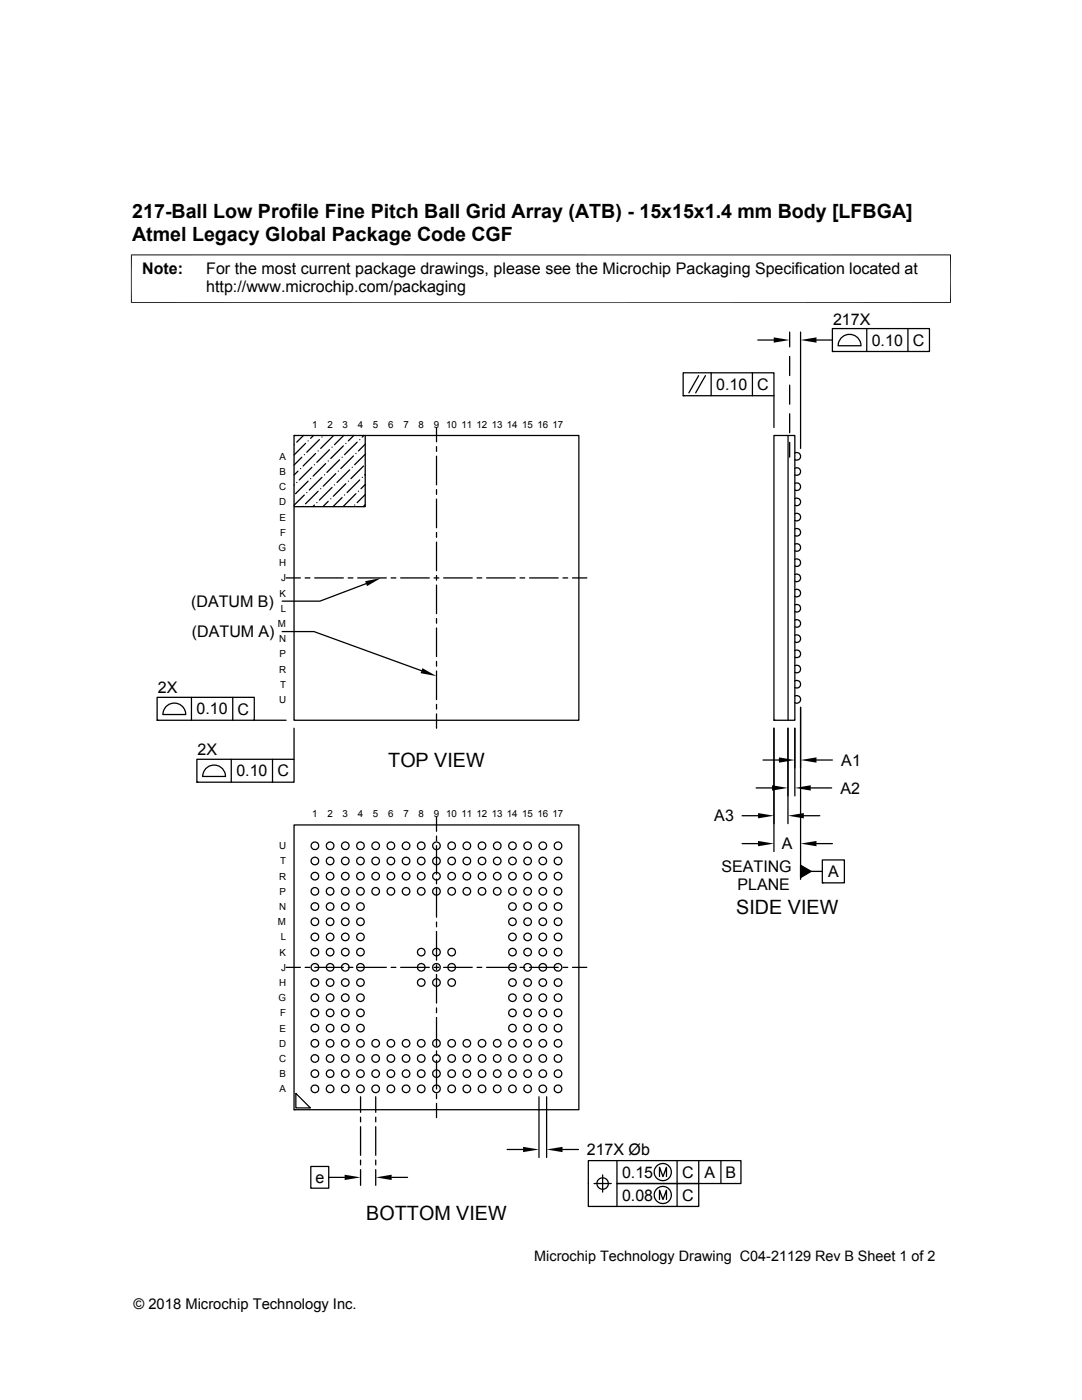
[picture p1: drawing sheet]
<svg xmlns="http://www.w3.org/2000/svg" width="216mm" height="279mm" viewBox="0 0 216 279" stroke-linecap="round" stroke-linejoin="round" font-family="sans-serif">
<g fill="none" stroke="#000" stroke-width=".25">
<path d="M136.3 74.4h18.1v4.6h-18.1zM136.3 79h.1M139.4 75l-1.9 3.4M140.8 75l-2 3.4M141.9 74.4v4.6M150.1 74.4v4.6M151.2 67.9h3.2M154.4 79v6.3M157.6 66.3v2.9M157.6 71.1v3.9M157.6 76.9v3.8M159.7 66.3v23.2"/>
<path d="M162.9 67.9h3.2M166.1 65.6h19.4v4.5h-19.4zM166.1 70.1h.1M168 67.3a2.29 2.29 0 0 1 2.5-.4 2.29 2.29 0 0 1 1.3 2.1h-4.6l.4-1.2zM173 65.6v4.5M181.2 65.6v4.5M58.7 86.9h56.8v56.8h-56.8zM58.7 86.9h.1M58.7 88.8h.1M58.7 96.8h.1M59.2 96.3h.1M59.5 94l-.8 .8"/>
<path d="M60 93.5h.1M60.2 91.2l-1.5 1.6M60.6 86.9l-1.4 1.3M60.7 90.7h.1M60.7 98.8l-2 2M61 88.5l-2.3 2.3M61.2 98.3h.1M61.5 88h.1M61.5 96l-2.5 2.5M62 95.5h.1M62.2 93.3l-2.5 2.5M62.6 86.9l-.6 .6"/>
<path d="M62.7 92.8h.1M63 90.5l-2.5 2.5M63.5 90h.1M63.5 98l-2.5 2.5M63.7 87.7l-2.5 2.6M64 97.5h.1M64.2 87.2h.1M64.2 95.3l-2.5 2.5M64.7 94.8h.1M65 92.5l-2.5 2.5M65.5 92h.1M65.7 89.7l-2.5 2.6"/>
<path d="M66 99.5h.1M66.3 89.2h.1M66.3 97.3l-2.6 2.5M66.5 87l-2.5 2.5M66.7 96.8h.1M67 94.5l-2.5 2.5M67.5 94h.1M67.8 91.8l-2.6 2.5M68.3 91.2h.1M68.3 99.3l-1.9 1.8M68.5 89l-2.5 2.5M68.6 86.9l-1.9 1.9"/>
<path d="M68.7 98.8h.1M69 88.5h.1M69 96.5l-2.5 2.5M69.5 96h.1M69.8 93.8l-2.6 2.5M70.3 93.3h.1M70.5 91l-2.5 2.5M70.6 86.9l-1.1 1.1M71 90.5h.1M71 98.5l-2.5 2.5M71.3 88.2l-2.6 2.5M71.5 98h.1"/>
<path d="M71.8 87.7h.1M71.8 95.8l-2.5 2.5M72.3 95.3h.1M72.5 93l-2.5 2.5M72.6 86.9l-.3 .3M72.9 88.6l-1.4 1.4M72.9 90.7l-2.1 2.1M72.9 94.7l-.1 .1M72.9 86.9v14.2h-14.2M72.9 98.7l-1.6 1.6M72.9 96.7l-.9 .8M87.1 85.3v2.9"/>
<path d="M87.1 89.1v1M87.1 91v5.8M87.1 97.7v1M87.1 99.6v5.7M154.4 86.9h4.2v56.8h-4.2zM157.2 86.9v56.8M157.6 82.6v3.8M157.6 88.3v2.9M158.6 99.5h.7a.76 .76 0 0 1 .4 1 .76 .76 0 0 1-1.1 .3M158.6 96.5a.76 .76 0 0 1 1.1 .6 .76 .76 0 0 1-1.1 .7M158.6 93.5a.76 .76 0 0 1 1.1 .2 .76 .76 0 0 1-.4 1.1h-.7M158.6 90.4a.76 .76 0 0 1 1 .2 .76 .76 0 0 1 0 1l-.3 .2-.7-.1"/>
<path d="M57.1 115.3h2.8M60.5 101h.1M60.9 115.3h.9M62.7 100.8l-.3 .3M62.8 115.3h5.7M63.2 100.3h.1M65.5 100.1l-1.1 1M69.5 115.3h.9M70.8 100.8h.1M71.4 115.3h5.7M72.9 100.7l-.4 .4M73 116.5l-9.2 3.5h-7.5"/>
<path d="M78 115.3h1M79.9 115.3h5.8M86.6 115.3h1M87.1 106.3v.9M87.1 108.2v5.7M87.1 114.9v.9M87.1 116.8v5.7M88.5 115.3h5.7M95.2 115.3h.9M97.1 115.3h5.7M103.8 115.3h.9M105.7 115.3h5.7"/>
<path d="M112.3 115.3h1M114.2 115.3h2.9M158.6 117.7a.76 .76 0 0 1 1.1 .3 .76 .76 0 0 1-.4 1h-.7M158.6 114.7a.77 .77 0 0 1 1.1 .6 .77 .77 0 0 1-1.1 .7M158.6 111.6h.7a.76 .76 0 0 1 .4 1 .76 .76 0 0 1-1.1 .3M158.6 108.6a.76 .76 0 0 1 1.1 .7 .76 .76 0 0 1-1.1 .6M158.6 105.6a.76 .76 0 0 1 1.1 .3 .76 .76 0 0 1-.4 1h-.7M158.6 102.6a.76 .76 0 0 1 1 .1 .76 .76 0 0 1 0 1l-.3 .2h-.7M31.3 139.2h19.4v4.5h-19.4zM38.2 139.2v4.5M46.4 139.2v4.5M56.3 126h6.4l21.4 7.9"/>
<path d="M87.1 123.4v1M87.1 125.3v5.7M87.1 132v.9M87.1 133.9v5.7M158.6 138.9a.77 .77 0 0 1 1.1 .6 .77 .77 0 0 1-.9 .8l-.2-.1M158.6 135.9h.7a.76 .76 0 0 1 .4 1 .76 .76 0 0 1-1.1 .3M158.6 132.9a.76 .76 0 0 1 1.1 .6 .76 .76 0 0 1-1.1 .7M158.6 129.8a.76 .76 0 0 1 1.1 .3 .76 .76 0 0 1-.4 1.1l-.7-.1M158.6 126.8a.77 .77 0 0 1 1.1 .5 .77 .77 0 0 1-.9 .9l-.2-.1M158.6 123.8l.7-.1a.76 .76 0 0 1 .4 1.1 .76 .76 0 0 1-1.1 .3M158.6 120.7a.76 .76 0 0 1 1.1 .7 .76 .76 0 0 1-1.1 .6M31.3 143.7h.1"/>
<path d="M33.3 140.9a2.28 2.28 0 0 1 2.4-.4 2.28 2.28 0 0 1 1.4 2.1h-4.6l.3-1.2zM39.3 151.5h19.4v4.6h-19.4zM39.3 156.1h.1M41.2 153.2a2.28 2.28 0 0 1 2.5-.3 2.28 2.28 0 0 1 1.3 2.1h-4.6l.4-1.2zM46.1 151.5v4.6M50.7 143.7h6.4M54.4 151.5v4.6M58.7 145.3v6.2M87.1 140.6v.9M87.1 142.5v2.8M150.9 157.2h3.2M152.3 151.7h3.1"/>
<path d="M154.4 145.3v24.6M154.4 143.7h.1M157.2 145.3v19.1M158.6 145.3v13.5M159.7 141.2v34.3M161.8 157.2h4.1M162.9 151.7h3.2M58.7 164.6h56.8v56.9h-56.8zM87.1 163v2.9M87.1 166.9v.9M87.1 168.8v5.7M87.1 175.4v1"/>
<path d="M87.1 177.3v5.7M148.1 162.8h3.2M148.1 168.4h3.2M159.7 172.7l2.2 1.2-2.2 1.2zM160.4 162.8h3.2M161.9 173.9h2.2M162.9 168.4h3.2M164.1 171.6h4.4v4.6h-4.4zM164.1 176.2h.1M57.1 193.1h2.8M60.9 193.1h.9M62.8 193.1h5.7"/>
<path d="M69.5 193.1h.9M71.4 193.1h5.7M78 193.1h1M79.9 193.1h5.8M86.6 193.1h1M87.1 184v1M87.1 185.9v5.7M87.1 192.6v.9M87.1 194.5v5.7M88.5 193.1h5.7M95.2 193.1h.9M97.1 193.1h5.7"/>
<path d="M103.8 193.1h.9M105.7 193.1h5.7M112.3 193.1h1M114.2 193.1h2.9M59 218.2l2.9 2.9h-2.9zM71.9 218.9v3.1M75 218.9v3.1M87.1 201.1v1M87.1 203.1v5.7M87.1 209.7v1M87.1 211.6v5.7M87.1 218.3v.9"/>
<path d="M107.5 218.9v12.1M109.1 218.9v12.1M58.7 221.5h.1M62 232.8h3.6v4.3h-3.6zM65.6 235h3.2M71.9 222.9v1M71.9 224.9v5.7M71.9 231.5v1M71.9 233.4v3.2M75 222.9v1M75 224.9v5.7M75 231.5v1"/>
<path d="M75 233.4v3.2M78.1 235h3.2M87.1 220.2v2.9M101.2 229.4h3.2M112.2 229.4h3.2M118.5 236.2h3.5M120.2 234.5v3.4M123.1 231.6v4.6h16.3v4.6h-22v-9.2h30.4v4.6h-24.7v4.6M131.6 234.8v-1.8l.7 1.8 .7-1.8v1.8M131.6 239.4v-1.9l.7 1.9 .7-1.9v1.9M135.1 231.6v9.2M139.4 231.6v4.6"/>
<path d="M143.8 231.6v4.6"/>
<circle cx="62.8" cy="168.8" r=".76"/>
<circle cx="62.8" cy="171.8" r=".76"/>
<circle cx="62.8" cy="177.9" r=".76"/>
<circle cx="62.8" cy="174.9" r=".76"/>
<circle cx="65.9" cy="168.8" r=".76"/>
<circle cx="65.9" cy="174.9" r=".76"/>
<circle cx="65.9" cy="171.8" r=".76"/>
<circle cx="65.9" cy="177.9" r=".76"/>
<circle cx="68.9" cy="168.8" r=".76"/>
<circle cx="68.9" cy="171.8" r=".76"/>
<circle cx="68.9" cy="177.9" r=".76"/>
<circle cx="68.9" cy="174.9" r=".76"/>
<circle cx="71.9" cy="168.8" r=".76"/>
<circle cx="71.9" cy="177.9" r=".76"/>
<circle cx="71.9" cy="174.9" r=".76"/>
<circle cx="71.9" cy="171.8" r=".76"/>
<circle cx="75" cy="168.8" r=".76"/>
<circle cx="75" cy="174.9" r=".76"/>
<circle cx="75" cy="177.9" r=".76"/>
<circle cx="75" cy="171.8" r=".76"/>
<circle cx="78" cy="168.8" r=".76"/>
<circle cx="78" cy="171.8" r=".76"/>
<circle cx="78" cy="174.9" r=".76"/>
<circle cx="78" cy="177.9" r=".76"/>
<circle cx="81" cy="168.8" r=".76"/>
<circle cx="81" cy="177.9" r=".76"/>
<circle cx="81" cy="171.8" r=".76"/>
<circle cx="81" cy="174.9" r=".76"/>
<circle cx="84.1" cy="168.8" r=".76"/>
<circle cx="84.1" cy="171.8" r=".76"/>
<circle cx="84.1" cy="174.9" r=".76"/>
<circle cx="84.1" cy="177.9" r=".76"/>
<circle cx="87.1" cy="168.8" r=".76"/>
<circle cx="87.1" cy="177.9" r=".76"/>
<circle cx="87.1" cy="174.9" r=".76"/>
<circle cx="87.1" cy="171.8" r=".76"/>
<circle cx="90.1" cy="168.8" r=".76"/>
<circle cx="90.1" cy="171.8" r=".76"/>
<circle cx="90.1" cy="177.9" r=".76"/>
<circle cx="90.1" cy="174.9" r=".76"/>
<circle cx="93.2" cy="168.8" r=".76"/>
<circle cx="93.2" cy="174.9" r=".76"/>
<circle cx="93.2" cy="171.8" r=".76"/>
<circle cx="93.2" cy="177.9" r=".76"/>
<circle cx="96.2" cy="168.8" r=".76"/>
<circle cx="96.2" cy="177.9" r=".76"/>
<circle cx="96.2" cy="174.9" r=".76"/>
<circle cx="96.2" cy="171.8" r=".76"/>
<circle cx="99.2" cy="168.8" r=".76"/>
<circle cx="99.2" cy="174.9" r=".76"/>
<circle cx="99.2" cy="171.8" r=".76"/>
<circle cx="99.2" cy="177.9" r=".76"/>
<circle cx="102.3" cy="168.8" r=".76"/>
<circle cx="102.3" cy="174.9" r=".76"/>
<circle cx="102.3" cy="171.8" r=".76"/>
<circle cx="102.3" cy="177.9" r=".76"/>
<circle cx="105.3" cy="168.8" r=".76"/>
<circle cx="105.3" cy="177.9" r=".76"/>
<circle cx="105.3" cy="171.8" r=".76"/>
<circle cx="105.3" cy="174.9" r=".76"/>
<circle cx="108.3" cy="168.8" r=".76"/>
<circle cx="108.3" cy="174.9" r=".76"/>
<circle cx="108.3" cy="177.9" r=".76"/>
<circle cx="108.3" cy="171.8" r=".76"/>
<circle cx="111.3" cy="168.8" r=".76"/>
<circle cx="111.3" cy="171.8" r=".76"/>
<circle cx="111.3" cy="177.9" r=".76"/>
<circle cx="111.3" cy="174.9" r=".76"/>
<circle cx="62.8" cy="180.9" r=".76"/>
<circle cx="62.8" cy="193" r=".76"/>
<circle cx="62.8" cy="184" r=".76"/>
<circle cx="62.8" cy="196.1" r=".76"/>
<circle cx="62.8" cy="199.1" r=".76"/>
<circle cx="62.8" cy="187" r=".76"/>
<circle cx="62.8" cy="190" r=".76"/>
<circle cx="65.9" cy="180.9" r=".76"/>
<circle cx="65.9" cy="193.1" r=".76"/>
<circle cx="65.9" cy="199.1" r=".76"/>
<circle cx="65.9" cy="184" r=".76"/>
<circle cx="65.9" cy="187" r=".76"/>
<circle cx="65.9" cy="190" r=".76"/>
<circle cx="65.9" cy="196.1" r=".76"/>
<circle cx="68.9" cy="180.9" r=".76"/>
<circle cx="68.9" cy="193.1" r=".76"/>
<circle cx="68.9" cy="187" r=".76"/>
<circle cx="68.9" cy="196.1" r=".76"/>
<circle cx="68.9" cy="190" r=".76"/>
<circle cx="68.9" cy="199.1" r=".76"/>
<circle cx="68.9" cy="184" r=".76"/>
<circle cx="71.9" cy="180.9" r=".76"/>
<circle cx="71.9" cy="193.1" r=".76"/>
<circle cx="71.9" cy="196.1" r=".76"/>
<circle cx="71.9" cy="187" r=".76"/>
<circle cx="71.9" cy="199.1" r=".76"/>
<circle cx="71.9" cy="184" r=".76"/>
<circle cx="71.9" cy="190" r=".76"/>
<circle cx="84.1" cy="193.1" r=".76"/>
<circle cx="84.1" cy="196.1" r=".76"/>
<circle cx="84.1" cy="190" r=".76"/>
<circle cx="87.1" cy="193" r=".76"/>
<circle cx="87.1" cy="196.1" r=".76"/>
<circle cx="87.1" cy="190" r=".76"/>
<circle cx="90.1" cy="193.1" r=".76"/>
<circle cx="90.1" cy="190" r=".76"/>
<circle cx="90.1" cy="196.1" r=".76"/>
<circle cx="102.3" cy="180.9" r=".76"/>
<circle cx="102.3" cy="193.1" r=".76"/>
<circle cx="102.3" cy="199.1" r=".76"/>
<circle cx="102.3" cy="190" r=".76"/>
<circle cx="102.3" cy="196.1" r=".76"/>
<circle cx="102.3" cy="187" r=".76"/>
<circle cx="102.3" cy="184" r=".76"/>
<circle cx="105.3" cy="180.9" r=".76"/>
<circle cx="105.3" cy="193.1" r=".76"/>
<circle cx="105.3" cy="184" r=".76"/>
<circle cx="105.3" cy="187" r=".76"/>
<circle cx="105.3" cy="196.1" r=".76"/>
<circle cx="105.3" cy="190" r=".76"/>
<circle cx="105.3" cy="199.1" r=".76"/>
<circle cx="108.3" cy="180.9" r=".76"/>
<circle cx="108.3" cy="193.1" r=".76"/>
<circle cx="108.3" cy="199.1" r=".76"/>
<circle cx="108.3" cy="187" r=".76"/>
<circle cx="108.3" cy="184" r=".76"/>
<circle cx="108.3" cy="190" r=".76"/>
<circle cx="108.3" cy="196.1" r=".76"/>
<circle cx="111.3" cy="180.9" r=".76"/>
<circle cx="111.3" cy="199.1" r=".76"/>
<circle cx="111.3" cy="184" r=".76"/>
<circle cx="111.3" cy="187" r=".76"/>
<circle cx="111.3" cy="193.1" r=".76"/>
<circle cx="111.3" cy="196.1" r=".76"/>
<circle cx="111.3" cy="190" r=".76"/>
<circle cx="62.8" cy="217.3" r=".76"/>
<circle cx="62.8" cy="205.2" r=".76"/>
<circle cx="62.8" cy="208.2" r=".76"/>
<circle cx="62.8" cy="202.1" r=".76"/>
<circle cx="62.8" cy="214.3" r=".76"/>
<circle cx="62.8" cy="211.2" r=".76"/>
<circle cx="65.9" cy="217.3" r=".76"/>
<circle cx="65.9" cy="205.2" r=".76"/>
<circle cx="65.9" cy="211.2" r=".76"/>
<circle cx="65.9" cy="208.2" r=".76"/>
<circle cx="65.9" cy="214.3" r=".76"/>
<circle cx="65.9" cy="202.1" r=".76"/>
<circle cx="68.9" cy="217.3" r=".76"/>
<circle cx="68.9" cy="205.2" r=".76"/>
<circle cx="68.9" cy="208.2" r=".76"/>
<circle cx="68.9" cy="214.3" r=".76"/>
<circle cx="68.9" cy="211.2" r=".76"/>
<circle cx="68.9" cy="202.1" r=".76"/>
<circle cx="71.9" cy="217.3" r=".76"/>
<circle cx="71.9" cy="205.2" r=".76"/>
<circle cx="71.9" cy="214.3" r=".76"/>
<circle cx="71.9" cy="211.2" r=".76"/>
<circle cx="71.9" cy="208.2" r=".76"/>
<circle cx="71.9" cy="202.1" r=".76"/>
<circle cx="75" cy="217.3" r=".76"/>
<circle cx="75" cy="211.2" r=".76"/>
<circle cx="75" cy="214.3" r=".76"/>
<circle cx="75" cy="208.2" r=".76"/>
<circle cx="78" cy="217.3" r=".76"/>
<circle cx="78" cy="211.2" r=".76"/>
<circle cx="78" cy="214.3" r=".76"/>
<circle cx="78" cy="208.2" r=".76"/>
<circle cx="81" cy="217.3" r=".76"/>
<circle cx="81" cy="208.2" r=".76"/>
<circle cx="81" cy="214.3" r=".76"/>
<circle cx="81" cy="211.2" r=".76"/>
<circle cx="84.1" cy="217.3" r=".76"/>
<circle cx="84.1" cy="211.2" r=".76"/>
<circle cx="84.1" cy="214.3" r=".76"/>
<circle cx="84.1" cy="208.2" r=".76"/>
<circle cx="87.1" cy="217.3" r=".76"/>
<circle cx="87.1" cy="208.2" r=".76"/>
<circle cx="87.1" cy="211.2" r=".76"/>
<circle cx="87.1" cy="214.3" r=".76"/>
<circle cx="90.1" cy="217.3" r=".76"/>
<circle cx="90.1" cy="211.2" r=".76"/>
<circle cx="90.1" cy="208.2" r=".76"/>
<circle cx="90.1" cy="214.3" r=".76"/>
<circle cx="93.2" cy="217.3" r=".76"/>
<circle cx="93.2" cy="211.2" r=".76"/>
<circle cx="93.2" cy="214.3" r=".76"/>
<circle cx="93.2" cy="208.2" r=".76"/>
<circle cx="96.2" cy="217.3" r=".76"/>
<circle cx="96.2" cy="211.2" r=".76"/>
<circle cx="96.2" cy="208.2" r=".76"/>
<circle cx="96.2" cy="214.3" r=".76"/>
<circle cx="99.2" cy="217.3" r=".76"/>
<circle cx="99.2" cy="208.2" r=".76"/>
<circle cx="99.2" cy="211.2" r=".76"/>
<circle cx="99.2" cy="214.3" r=".76"/>
<circle cx="102.3" cy="217.3" r=".76"/>
<circle cx="102.3" cy="205.2" r=".76"/>
<circle cx="102.3" cy="211.2" r=".76"/>
<circle cx="102.3" cy="208.2" r=".76"/>
<circle cx="102.3" cy="214.3" r=".76"/>
<circle cx="102.3" cy="202.1" r=".76"/>
<circle cx="105.3" cy="217.3" r=".76"/>
<circle cx="105.3" cy="205.2" r=".76"/>
<circle cx="105.3" cy="211.2" r=".76"/>
<circle cx="105.3" cy="214.3" r=".76"/>
<circle cx="105.3" cy="202.1" r=".76"/>
<circle cx="105.3" cy="208.2" r=".76"/>
<circle cx="108.3" cy="217.3" r=".76"/>
<circle cx="108.3" cy="205.2" r=".76"/>
<circle cx="108.3" cy="214.3" r=".76"/>
<circle cx="108.3" cy="202.1" r=".76"/>
<circle cx="108.3" cy="208.2" r=".76"/>
<circle cx="108.3" cy="211.2" r=".76"/>
<circle cx="111.3" cy="217.3" r=".76"/>
<circle cx="111.3" cy="208.2" r=".76"/>
<circle cx="111.3" cy="214.3" r=".76"/>
<circle cx="111.3" cy="202.1" r=".76"/>
<circle cx="111.3" cy="211.2" r=".76"/>
<circle cx="111.3" cy="205.2" r=".76"/>
<circle cx="120.2" cy="236.2" r="1.14"/>
<circle cx="132.3" cy="238.5" r="1.71"/>
<circle cx="132.3" cy="233.9" r="1.71"/>
</g>
<path d="M26.1 50.9h163.7M26.2 50.8v9.7M189.7 50.8v9.7M26.1 60.4h163.7" fill="none" stroke="#000" stroke-width=".2"/>
<g fill="#000">
<path d="M154.4 67.3l3.2 .6-3.2 .5zM159.7 67.9l3.2-.6v1.1zM72.9 116l3.1-.6-2.8 1.6zM84.3 133.4l2.8 1.5-3.2-.6zM154.1 156.7l3.1 .5-3.1 .6zM155.4 151.2l3.2 .5-3.2 .5zM158.6 157.2l3.2-.5v1.1zM159.7 151.7l3.2-.5v1zM151.3 162.3l3.1 .5-3.1 .5zM151.3 167.8l3.1 .6-3.1 .5zM159.7 172.7l2.2 1.2-2.2 1.2zM157.2 162.8l3.2-.5v1z"/>
<path d="M159.7 168.4l3.2-.6v1.1zM68.8 234.4l3.1 .6-3.1 .5zM75 235l3.1-.6v1.1zM104.4 228.9l3.1 .5-3.1 .5zM109.1 229.4l3.1-.5v1z"/>
</g>
<g font-size="3.9">
<text x="26.4" y="43.5">217-Ball Low Profile Fine Pitch Ball Grid Array (ATB) - 15x15x1.4 mm Body [LFBGA]</text>
<text x="26.4" y="48">Atmel Legacy Global Package Code CGF</text>
<text x="77.5" y="153.1">TOP VIEW</text>
<text x="146.9" y="182.5">SIDE VIEW</text>
<text x="73.1" y="243.5">BOTTOM VIEW</text>
</g>
<g font-size="3.2">
<text x="28.4" y="54.6">Note:</text>
<text x="41.1" y="58.3">http://www.microchip.com/packaging</text>
<text x="41.1" y="54.6">For the most current package drawings, please see the Microchip Packaging Specification located at</text>
<text x="166.2" y="64.8">217X</text>
<text x="173.9" y="69">0.10</text>
<text x="182.1" y="69">C</text>
<text x="142.9" y="77.8">0.10</text>
<text x="151.1" y="77.8">C</text>
<text x="38.1" y="121.1">(DATUM B)</text>
<text x="38.3" y="127.1">(DATUM A)</text>
<text x="31.5" y="138.4">2X</text>
<text x="39.2" y="142.6">0.10</text>
<text x="47.4" y="142.6">C</text>
<text x="39.4" y="150.7">2X</text>
<text x="47.2" y="155">0.10</text>
<text x="55.4" y="155">C</text>
<text x="167.9" y="152.8">A1</text>
<text x="167.7" y="158.4">A2</text>
<text x="142.5" y="163.9">A3</text>
<text x="156" y="169.5">A</text>
<text x="144" y="174">SEATING</text>
<text x="147.2" y="177.7">PLANE</text>
<text x="165.2" y="175">A</text>
<text x="117.1" y="230.5">217X Øb</text>
<text x="62.9" y="236.1">e</text>
<text x="124.1" y="235.1">0.15</text>
<text x="124.1" y="239.6">0.08</text>
<text x="136.1" y="235.1">C</text>
<text x="136.1" y="239.6">C</text>
<text x="140.6" y="235.1">A</text>
<text x="144.8" y="235.1">B</text>
</g>
<g font-size="2.9">
<text x="106.6" y="251.7">Microchip Technology Drawing C04-21129 Rev B Sheet 1 of 2</text>
<text x="26.6" y="261.3">© 2018 Microchip Technology Inc.</text>
</g>
<g font-size="1.9">
<text x="62.3" y="85.3">1</text>
<text x="65.3" y="85.3">2</text>
<text x="68.4" y="85.3">3</text>
<text x="71.4" y="85.3">4</text>
<text x="74.4" y="85.3">5</text>
<text x="77.4" y="85.3">6</text>
<text x="80.5" y="85.3">7</text>
<text x="83.5" y="85.3">8</text>
<text x="86.5" y="85.3">9</text>
<text x="89" y="85.3">10 11 12 13 14 15 16 17</text>
<text x="55.8" y="91.8">A</text>
<text x="55.8" y="94.8">B</text>
<text x="55.7" y="100.9">D</text>
<text x="55.7" y="97.9">C</text>
<text x="55.8" y="103.9">E</text>
<text x="55.9" y="106.9">F</text>
<text x="55.6" y="110">G</text>
<text x="55.7" y="113">H</text>
<text x="55.8" y="119.1">K</text>
<text x="56.1" y="116">J</text>
<text x="55.5" y="125.1">M</text>
<text x="56" y="122.1">L</text>
<text x="55.7" y="128.1">N</text>
<text x="55.8" y="131.2">P</text>
<text x="55.7" y="134.2">R</text>
<text x="55.9" y="137.2">T</text>
<text x="55.7" y="140.3">U</text>
<text x="62.3" y="163">1</text>
<text x="65.3" y="163">2</text>
<text x="68.4" y="163">3</text>
<text x="71.4" y="163">4</text>
<text x="74.4" y="163">5</text>
<text x="77.4" y="163">6</text>
<text x="80.5" y="163">7</text>
<text x="83.5" y="163">8</text>
<text x="86.5" y="163">9</text>
<text x="89" y="163">10 11 12 13 14 15 16 17</text>
<text x="55.7" y="169.5">U</text>
<text x="55.9" y="172.5">T</text>
<text x="55.7" y="175.6">R</text>
<text x="55.8" y="178.6">P</text>
<text x="55.5" y="184.7">M</text>
<text x="55.7" y="181.6">N</text>
<text x="55.8" y="190.7">K</text>
<text x="56" y="187.7">L</text>
<text x="55.7" y="196.8">H</text>
<text x="56.1" y="193.7">J</text>
<text x="55.6" y="199.8">G</text>
<text x="55.9" y="202.8">F</text>
<text x="55.7" y="208.9">D</text>
<text x="55.8" y="205.9">E</text>
<text x="55.7" y="211.9">C</text>
<text x="55.8" y="215">B</text>
<text x="55.8" y="218">A</text>
</g>
</svg>
